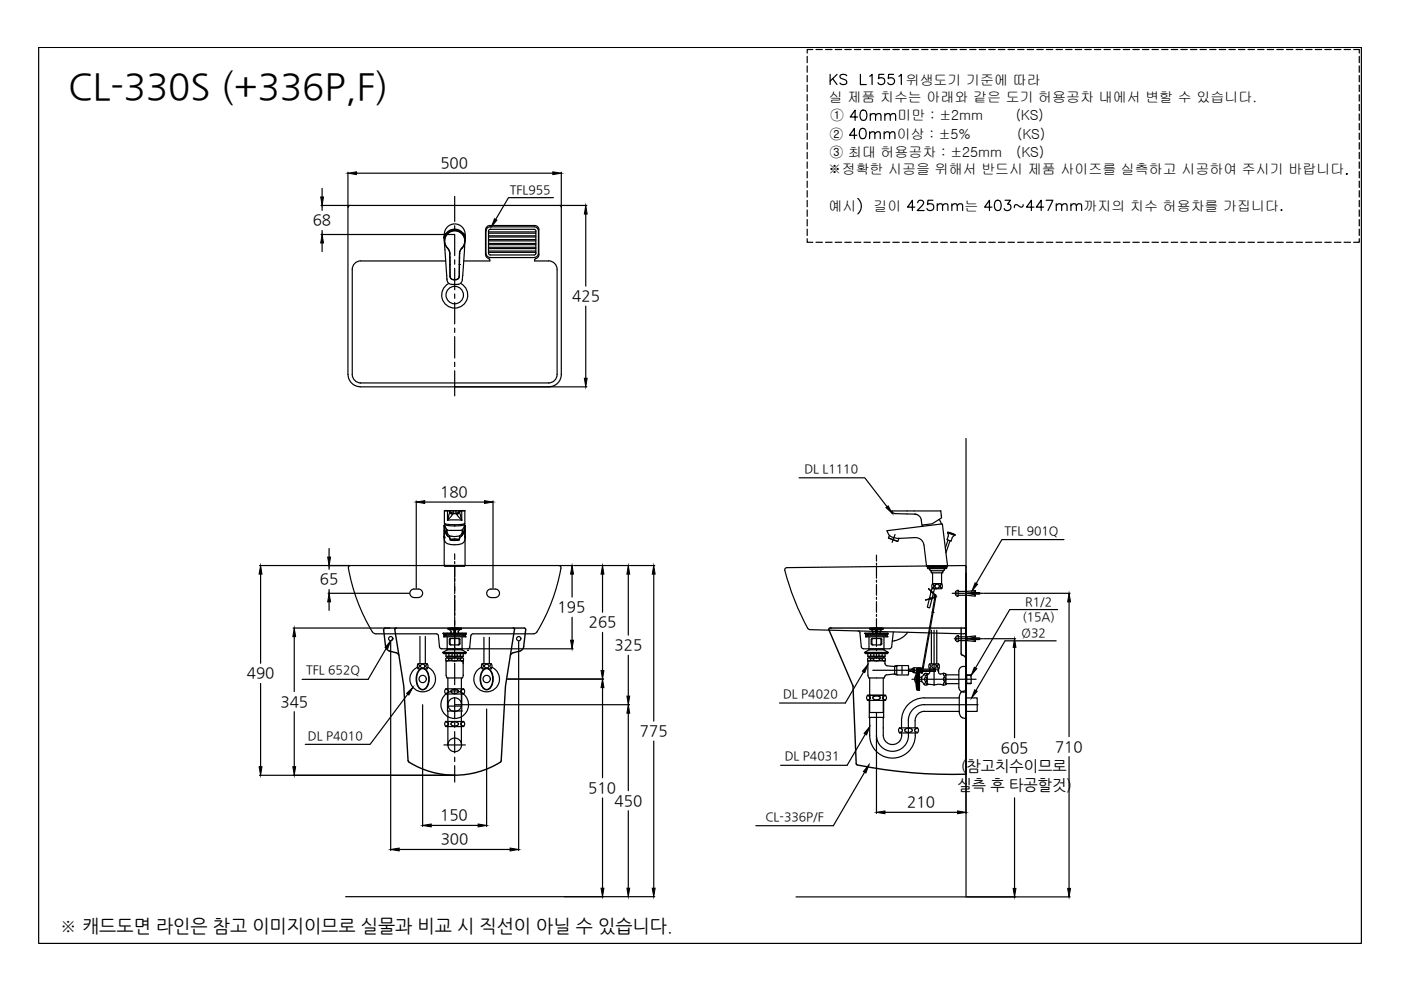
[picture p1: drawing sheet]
<svg xmlns="http://www.w3.org/2000/svg" width="297mm" height="210mm" viewBox="0 0 297 210" stroke-linecap="round" stroke-linejoin="round" font-family="sans-serif">
<!-- layer: 7 -->
<path d="M88.7 124.9h-.9a.9 .9 0 0 0-.9 .9 .9 .9 0 0 0 .9 .9h.9M88.7 124.9a.9 .9 0 0 1 .9 .9 .9 .9 0 0 1-.9 .9M96.4 135.1h.1M103.5 125.1a1.75 1.75 0 0 1 2.3 .3 .92 .92 0 0 1-.8 1.3h-.9a.9 .9 0 0 1-.8-.6 .9 .9 0 0 1 .2-1z" fill="none" stroke="#000" stroke-width=".25"/>
<!-- layer: 0 -->
<g fill="none" stroke="#000" stroke-width=".25">
<path d="M68.3 39.9v1.9M73.8 36.5v7.4M75.6 36.7h41.6M119 36.5v7.4M68.1 43.6h6M68.1 49.7h28.2M68.3 43.6v1M68.3 48.9v.8M68.3 51.5v1.8M74.2 43.5l-.3 .3-.1 .2M76.5 55.3a1.81 1.81 0 0 0-1.8 1.8M103.6 54.8l.3 .5"/>
<path d="M113.6 54.8l-.2 .5M114.2 48.7v5.3M114.3 48.7a.9 .9 0 0 0-.9-.9h-9.5a.9 .9 0 0 0-.9 .9l-.1 5.3a.95 .95 0 0 0 .8 .8M114.3 54a.9 .9 0 0 1-.7 .8M116.3 55.3a1.81 1.81 0 0 1 1.8 1.8M118.6 43.5l.4 .3v.2M118.7 43.6h5.7M124.2 45.4v15.3M124.2 64.9v15.3M116.5 82h7.9M204.8 93v97.2M55 119.9h19.2"/>
<path d="M69.8 116.3v1.8M69.8 119.9v.8M88.3 106.2v18.6M90.1 106.4h12.6M94.8 119.9h.1M104.5 106.2v18.6M118.6 119.9h2.9M121.7 119.9h11.7M133.6 119.9h5.2M169.4 101.3h14l4.7 6.1M188.4 114l2 .8M188.7 113.6l.8 .4 1.2 .1"/>
<path d="M200.9 113l.2 .7-.3 .7 .8 .3 .3-.7M200.9 112.8l1.6 .6M200.9 112.9v.1l1.5 .5 .1-.1M200.9 112.9l1.6 .5M201 114.5l-.6 1.6M201.4 114.7l-.8 2.5M202.5 113.5l-.6 .5M55.3 121.7v18.9M62.2 133.2h20.5M62.4 135v11.6M69.6 125.8h17.1M69.8 125v.8"/>
<path d="M69.8 127.6v1.8M79.7 134.4l-.6-.2a36.9 36.9 0 0 1-5.2-14l.4-.3h44.2a.45 .45 0 0 1 .4 .5 37.9 37.9 0 0 1-5.2 13.8l-.6 .2M82.8 136v44.3M92.5 134.4l.5 .4 .2 2.4 .4 .4M94.3 120.1v-.2h4.2v.2M99.1 137.9h.1M99.3 137.6h22.2M100.3 134.4l-.5 .4-.2 2.4-.2 .3-5.8 .1M110 136v44.3M121.3 121.7v4.9M121.3 130.9v4.8M127.7 121.7v8.1"/>
<path d="M127.7 134.1v8.1M133.2 121.7v13M133.2 138.9v8.7M138.6 121.7v31.2M171.3 133.2l.4 .3M171.6 133.5l32.8 .9M181.9 133.8l.4 .4M182.6 137.1l.5 .4M189 137.1l-.4 .4M196.6 120.1v-.1h4.2v.1M202.7 125.4l.4-.2v1.2h-.3l-.2-.4h.1v-.4h-.1zM202.7 135l.5-.2v1.3l-.6-.4v-.1h.1v-.4h-.1z"/>
<path d="M203.1 125.4l3.7-.2v.3l-1.8 .3 1.8 .3v.3l-3.7-.2M203.2 135l3.6-.2v.3l-1.8 .3 1.8 .3v.3l-3.6-.2M204.8 120.2l-.2-.3-37.8 .5a.46 .46 0 0 0-.4 .5M204.8 133.9l-.1 .3-.3 .2M205 135v.2M205 135.3v.2M205 135.7v.1M206 125.6h1.7v.4h-1.7M206 135.3h1.7v.3h-1.7M208.6 125.8h18.3M208.6 135.4h6.7M215.1 137.2v19.2"/>
<path d="M226.7 127.6v28.6M55.3 144.9v17.7M62.4 150.9v11.7M86.5 147.2l-8 10.6h-13.8M89.6 149.4v25.8M96.5 149.4h36.9M103.2 150.3v24.9M107.5 144h20.5M127.7 145.8v19.1M133.2 151.2v16.4M138.6 157.1v31.2M185.8 151.2v21.3"/>
<path d="M55 164.4h41.3M91.4 175h10M127.7 169.2v19.1M133.2 171.9v16.4M187.6 172.2h15.4M215.1 169.2v19.2M226.7 160.4v28M73.3 190.1h46.2M84.6 180.1h23.5M119.6 190.1h13.8M133.6 190.1h5.2M205 190.2h21.9"/>
<circle cx="82.8" cy="135.4" r=".46"/>
<circle cx="110" cy="135.4" r=".46"/>
</g>
<g fill="#000" stroke="#000" stroke-width=".21">
<path d="M73.8 36.7l1.8-.3v.6zM117.2 36.4l1.8 .3-1.8 .3zM68 41.8h.6l-.3 1.8zM68.3 49.7l.3 1.8h-.6zM124.2 43.6l.3 1.8h-.6zM123.9 80.2h.6l-.3 1.8zM69.5 118.1h.6l-.3 1.8zM88.3 106.4l1.8-.2v.5zM102.7 106.2l1.8 .2-1.8 .3zM187.8 107.6l.5-.3 .9 1.6zM55.3 119.9l.2 1.8h-.6zM62.4 133.2l.3 1.8h-.6z"/>
<path d="M69.8 125.8l.3 1.8h-.6zM121 135.7h.6l-.3 1.9zM121.3 119.9l.3 1.8h-.6zM127.7 119.9l.3 1.8h-.6zM133.2 119.9l.3 1.8h-.6zM138.6 119.9l.3 1.8h-.6zM215.1 135.4l.3 1.8h-.6zM226.7 125.8l.3 1.8h-.6zM86.2 147l1.3-1.3-.8 1.7zM127.4 142.2h.6l-.3 1.8zM127.7 144l.3 1.8h-.6zM133.2 149.4l.3 1.8h-.6z"/>
<path d="M132.9 147.6h.6l-.3 1.8zM54.9 162.6h.6l-.2 1.8zM62.1 162.6h.6l-.3 1.8zM82.8 180.1l1.8-.3v.6zM89.6 175l1.8-.3v.6zM101.4 174.7l1.8 .3-1.8 .3zM108.1 179.8l1.9 .3-1.9 .3zM185.8 172.2l1.8-.3v.6zM203 171.9l1.8 .3-1.8 .3zM127.4 188.3h.6l-.3 1.8zM132.9 188.3h.6l-.3 1.8zM138.3 188.3h.6l-.3 1.8z"/>
<path d="M214.8 188.4h.6l-.3 1.8zM226.4 188.4h.6l-.3 1.8z"/>
</g>
<!-- layer: 5 -->
<g fill="none" stroke="#000" stroke-width=".25">
<path d="M8.2 10.1h280.4v189.9h-280.4zM94.6 49.4l-.2 .3-.2 .6 .3-.7-.1 .2M98.2 49.4l.3 .8 .1 .8-.6 8.1a1.23 1.23 0 0 1-1.6 1.2 1.24 1.24 0 0 1-1.7-1.2l-.5-8.5 .2-.8M98.2 49.4a2.25 2.25 0 0 0-3.8 .4M98.2 49.4l.3 .5 .1 .4-.3-.7 .3 1M98.4 49.8l-.1-.2 .3 .7M98.6 50.3v.2zM98.6 49.7v.8M98.6 49.7a2.21 2.21 0 0 0-2.2-2.2 2.21 2.21 0 0 0-2.2 2.2v.8l.3-.9-.3 1M94.2 113.9h.1M94.2 111.4v1M94.2 114h.1"/>
<path d="M94.2 114a1.38 1.38 0 0 0 1.6 1.5 2.71 2.71 0 0 0 2.7-.8l.1-.7M94.2 111.4v8.5M94.2 111.8v-.4v1.3M94.2 112.7l.1-.1a2.03 2.03 0 0 0 1 1.4M94.2 112.7v-.3v1.4M94.2 112.7v1.2M94.3 111.6l.1 1 .3 .4v-.7M94.3 111.6l.4 .7M94.4 111.2l-.2 .1 .1 .3M94.7 113l.3 .7M94.7 112.3v.1M94.7 112.4v.2"/>
<path d="M94.8 112.3v.1M94.8 112.4h3.2M94.8 112.4a1.14 1.14 0 0 0 .8 1.3 2.31 2.31 0 0 0 2.1-.3l.3-.8M98 112.4l.1 .6 .3-.4v.2l-.2 .5-.7 .7M98 112.4v.2v-.2M98.1 112.3l-.1 .1M98.1 113l-.3 .7M98.4 111.2l.2 .1-.1 .3-.1 1 .1 .1 .1-1.3v1M98.5 111.6l-.4 .7M98.6 112.4v1.5zM98.6 111.4v.4M98.6 111.4v8.5"/>
<path d="M195.6 111.6l-7.5 .9 .6 1.1M199.6 111.1h.2l1.1 8.9h-4.5l-.5-4.4a1.82 1.82 0 0 0-1.9-1.6l-3.3 .2"/>
</g>
<!-- layer: 6 -->
<g fill="none" stroke="#000" stroke-width=".25">
<path d="M89 134.9v5.8M90.2 134.9v5.8M102.6 135.1v5.6M103.7 135.1v5.6M197.5 133.6v7.2M198 133.6v11.8M198.6 133.6v7.2M88.5 141.5a2.72 2.72 0 0 0-1 4.1 2.72 2.72 0 0 0 4.3 0 2.72 2.72 0 0 0-1.1-4.1M88.6 140.8a.4 .4 0 0 1 .3 .4 .4 .4 0 0 1-.3 .4M88.7 141.8h.4M88.9 142.1a1.01 1.01 0 0 1 1.1-.3 1.01 1.01 0 0 1 .7 .9 2.78 2.78 0 0 1-.9 3.5 1.49 1.49 0 0 1-1.4-1.8v-1.3zM88.9 142a1.15 1.15 0 0 1 1.2-.2 1.15 1.15 0 0 1 .7 1 2.98 2.98 0 0 1-.8 3.4 1.47 1.47 0 0 1-1.7-1.6 3.2 3.2 0 0 1 .6-2.6z"/>
<path d="M90.1 141.8h.5M90.6 140.7h-1.9a.9 .9 0 0 0 0 1.1M90.6 140.7a.9 .9 0 0 1 0 1.1M90.6 140.8a.4 .4 0 0 0-.3 .4 .4 .4 0 0 0 .4 .4M102.1 141.5a2.72 2.72 0 0 0-1.1 4.1 2.72 2.72 0 0 0 4.3 0 2.72 2.72 0 0 0-1-4.1M102.2 140.8a.4 .4 0 0 1 .3 .4 .4 .4 0 0 1-.4 .4M102.2 141.8h.5M102.5 142.1a1.01 1.01 0 0 1 1.1-.3 1.01 1.01 0 0 1 .6 .9 2.81 2.81 0 0 1-.8 3.5 1.49 1.49 0 0 1-1.5-1.8l.1-1.3zM102.5 142a1.15 1.15 0 0 1 1.2-.2 1.15 1.15 0 0 1 .7 1 2.98 2.98 0 0 1-.8 3.4 1.47 1.47 0 0 1-1.8-1.6 3.2 3.2 0 0 1 .7-2.6zM103.6 141.8h.5M104.1 140.7h-1.8a.9 .9 0 0 0 0 1.1M104.1 140.7a.9 .9 0 0 1 0 1.1"/>
<path d="M104.2 140.8a.4 .4 0 0 0-.3 .4 .4 .4 0 0 0 .3 .4M193.3 144h13.7M194.2 143.2l-.3 .8 .3 .8M194.3 141.8l-.1 2.3 .1 2.1M194.5 141.8v4.5M194.5 141.8l-.2 .1v4.3h.5M194.5 146.3h.3M194.5 144.5h.3M194.5 144.4h.3M194.5 144.3h.3M194.5 144.2h.3M194.5 145.1h.3"/>
<path d="M194.5 145h.3M194.5 144.9h.3M194.5 144.8h.3M194.5 144.7h.3M194.5 144.6h.3M194.5 145.2h.3M194.5 145.9h.3M194.5 145.8h.3M194.5 145.5h.3M194.5 145.4h.3M194.5 145.3h.3M194.5 145.7h.3"/>
<path d="M194.5 145.6h.3M194.5 146.1h.3M194.5 146h.3M194.5 146.2h.3M194.5 143.4h.3M194.5 143.5h.3M194.5 143.6h.3M194.5 143.7h.3M194.5 143.8h.3M194.5 143.9h.3M194.5 144h.3M194.5 144.1h.3"/>
<path d="M194.5 143.2h.3M194.5 143.3h.3M194.5 141.8h.3M194.5 141.9h.3M194.5 142.4h.3M194.5 142h.3M194.5 142.1h.3M194.5 142.3h.3M194.5 142.2h.3M194.5 142.5h.3M194.5 142.6h.3M194.5 142.9h.3"/>
<path d="M194.5 142.7h.3M194.5 142.8h.3M194.5 143h.3M194.5 143.1h.3M194.8 146.3h.1M194.8 141.7h.2v4.6h-.2M194.8 141.7v4.6M194.8 141.7l-.3 .1M195 144.4h.4M195 143.6h.4M195.8 143.1l-.4 .4v1l.5 .5M195.9 143l-.1 .1"/>
<path d="M195.9 145a.48 .48 0 0 0 .7 .2M196 145.2l.3-.5 .2 .5M196.2 143.6a.43 .43 0 0 1 .3 .4 .43 .43 0 0 1-.3 .4l-.2-.4zM196.5 142.8l-.2 .5-.3-.5M196.6 145.2l2.4-.1 .9 .1M196.6 142.9v2.2M196.6 145h.1M196.6 142.9h.1M196.6 142.9a.48 .48 0 0 0-.7 .1M196.7 145.1h.1M196.7 142.9l-.1 .1M196.8 142.9l-.1 .1"/>
<path d="M197 140.9a.4 .4 0 0 1 .4 .4 .4 .4 0 0 1-.4 .4M197.1 140.8h1.9a.9 .9 0 0 1 0 1M197.1 142.2v.2M197.1 140.8a.9 .9 0 0 0 0 1M197.1 142.5l-.2 .4h-.2M197.2 141.9v.3M198.9 141.9v.3M199 142.5l.3 .4 .6-.1M199 142.2h-.1l.1 .2M199 141.9h-1.9v.6M199 141.9v.7M199.1 140.9a.4 .4 0 0 0-.4 .4 .4 .4 0 0 0 .4 .4"/>
<path d="M199.9 142.8l.7 .1M200 142.8l.2 .6 .3-.6M200.1 143.6a.42 .42 0 0 1 .4 .4 .42 .42 0 0 1-.4 .4l-.1-.4zM200.5 145.2l-.3-.5-.2 .6M200.6 142.9v2.2v-.2h2.7M200.6 143.1h2.7M200.6 145.1l-.7 .1M203.6 141.6l.3-.2 .9-.1v5.4a1.17 1.17 0 0 1-1.5-1v-3.4zM204.8 144.9h1.1h-1M204.8 143.1l1.1 .1-1-.1M205 143.1v1.8M205.9 143.2v1.7"/>
<circle cx="89.6" cy="144" r=".77"/>
<circle cx="89.6" cy="141.2" r=".45"/>
<circle cx="103.2" cy="141.2" r=".45"/>
<circle cx="103.2" cy="144" r=".77"/>
<circle cx="198.1" cy="141.3" r=".45"/>
</g>
<!-- layer: 3 -->
<g fill="none" stroke="#000" stroke-width=".25">
<path d="M171.1 11.9v1.4M171.1 14v1.3M171.1 16v1.4M171.1 18v1.4M172.3 10.5h-1.2v.8M173 10.5h1.4M175 10.5h1.4M177.1 10.5h1.3M179.1 10.5h1.4M181.2 10.5h1.3M183.2 10.5h1.3M185.2 10.5h1.4"/>
<path d="M187.2 10.5h1.4M189.3 10.5h1.4M191.3 10.5h1.4M193.4 10.5h1.3M195.4 10.5h1.4M197.4 10.5h1.4M199.5 10.5h1.3M201.5 10.5h1.4M203.5 10.5h1.4M205.6 10.5h1.3M207.6 10.5h1.4M209.6 10.5h1.4"/>
<path d="M211.7 10.5h1.3M213.7 10.5h1.4M215.8 10.5h1.3M217.8 10.5h1.3M219.8 10.5h1.4M221.9 10.5h1.3M223.9 10.5h1.4M225.9 10.5h1.4M228 10.5h1.3M230 10.5h1.4M232 10.5h1.4M234.1 10.5h1.3"/>
<path d="M236.1 10.5h1.4M238.2 10.5h1.3M240.2 10.5h1.3M242.2 10.5h1.4M244.2 10.5h1.4M246.3 10.5h1.3M248.3 10.5h1.4M250.4 10.5h1.3M252.4 10.5h1.4M254.4 10.5h1.4M256.5 10.5h1.3M258.5 10.5h1.4"/>
<path d="M260.5 10.5h1.4M262.6 10.5h1.3M264.6 10.5h1.4M266.6 10.5h1.4M268.7 10.5h1.3M270.7 10.5h1.4M272.8 10.5h1.3M274.8 10.5h1.3M276.8 10.5h1.4M278.9 10.5h1.3M280.9 10.5h1.3M282.9 10.5h1.4"/>
<path d="M285 10.5h1.3M287 10.5h1.2v.8M288.2 11.9v1.4M288.2 14v1.3M288.2 16v1.4M288.2 18v1.4M171.1 20.1v1.3M171.1 22.1v1.4M171.1 24.2v1.3M171.1 26.2v1.3M171.1 28.2v1.4M171.1 30.2v1.4"/>
<path d="M171.1 32.3v1.4M171.1 34.3v1.4M171.1 36.4v1.3M171.1 38.4v1.4M288.2 20.1v1.3M288.2 22.1v1.4M288.2 24.2v1.3M288.2 26.2v1.3M288.2 28.2v1.4M288.2 30.2v1.4M288.2 32.3v1.4M288.2 34.3v1.4"/>
<path d="M288.2 36.4v1.3M288.2 38.4v1.4M171.1 50.6v.8h1.2M171.1 40.4v1.4M171.1 42.5v1.3M171.1 44.5v1.4M171.1 46.5v1.4M171.1 48.6v1.3M173 51.4h1.4M175 51.4h1.4M177.1 51.4h1.3M179.1 51.4h1.4"/>
<path d="M181.2 51.4h1.3M183.2 51.4h1.3M185.2 51.4h1.4M187.2 51.4h1.4M189.3 51.4h1.4M191.3 51.4h1.4M193.4 51.4h1.3M195.4 51.4h1.4M197.4 51.4h1.4M199.5 51.4h1.3M201.5 51.4h1.4M203.5 51.4h1.4"/>
<path d="M205.6 51.4h1.3M207.6 51.4h1.4M209.6 51.4h1.4M211.7 51.4h1.3M213.7 51.4h1.4M215.8 51.4h1.3M217.8 51.4h1.3M219.8 51.4h1.4M221.9 51.4h1.3M223.9 51.4h1.4M225.9 51.4h1.4M228 51.4h1.3"/>
<path d="M230 51.4h1.4M232 51.4h1.4M234.1 51.4h1.3M236.1 51.4h1.4M238.2 51.4h1.3M240.2 51.4h1.3M242.2 51.4h1.4M244.2 51.4h1.4M246.3 51.4h1.3M248.3 51.4h1.4M250.4 51.4h1.3M252.4 51.4h1.4"/>
<path d="M254.4 51.4h1.4M256.5 51.4h1.3M258.5 51.4h1.4M260.5 51.4h1.4M262.6 51.4h1.3M264.6 51.4h1.4M266.6 51.4h1.4M268.7 51.4h1.3M270.7 51.4h1.4M272.8 51.4h1.3M274.8 51.4h1.3M276.8 51.4h1.4"/>
<path d="M278.9 51.4h1.3M280.9 51.4h1.3M282.9 51.4h1.4M285 51.4h1.3M288.2 50.6v.8h-1.2M288.2 40.4v1.4M288.2 42.5v1.3M288.2 44.5v1.4M288.2 46.5v1.4M288.2 48.6v1.3M93.9 138.3h5M93.9 134.3h4.9"/>
<path d="M93.9 134.3h.1M93.9 134.3l.2 .2M94 134.2l4.8 .1M94 134.2v.1M94.1 138.5l4.6 .1M94.1 138.4v.1M94.1 134.5v.1M94.1 134.9v.1M94.1 134.6h.1M94.1 135h.1M94.1 134.5h.1M94.1 135h4.6"/>
<path d="M94.1 134.5h4.6M94.2 134.8h4.4M94.5 134.6v.2M94.6 139.1h3.6M94.6 138.6v.5M94.6 139.1h.6M94.8 135v2.8l-.9 .5M94.8 137.5l.1 .3M94.8 139.2v.3h3.2v-.3M94.8 137.6h3.2M94.8 137.8h3.2M94.9 133.3h3"/>
<path d="M95 133.2l1.8-.1 1.1 .2-.1 .2h-2.8zM95.1 140h.7M95.1 139.6h.7M95.1 139.6v.4M95.1 139.6l-.3-.1-.3 .1 .2 .5 .4-.1M95.2 138.6v.5M95.3 133.5h.9M95.3 133.5l.3 .4M95.4 135.6v.9M95.4 136.5l.3 .2M95.5 136.7h1.8M95.6 134.2h-.2"/>
<path d="M95.6 133.9v.3M95.7 135.4l-.3 .2M95.8 139.6v.4M95.8 140l.6 .1M95.8 138.6v.5h-.6M95.9 139.1h1M96.2 133.5h.3M96.2 133.5v.7M96.3 133.5v.6M96.4 139.5l-.6 .1M96.4 139.5l.6 .1M96.4 133.5l.1 .6"/>
<path d="M96.5 134.1h-.2v.1M96.5 134.1v.1M96.5 133.5h1l-.1 .1M96.5 133.5v.7M96.9 139.1h.7M96.9 138.6v.5M97 139.6h.6v.4h-.6zM97 140l-.6 .1M97.1 135.4l.3 .2v.9l-.3 .2M97.3 135.4h-2v1.1l.2 .2M97.3 135.4l.2 .2v.9l-.2 .2M97.4 133.6l-.3 .4 .2 .2"/>
<path d="M97.6 138.6v.5M97.6 139.1h.6M97.7 139.6l.3-.1 .3 .1-.2 .5-.4-.1M98 135v2.8M98 137.5l-.1 .3M98 137.8l.9 .5M98.2 138.6v.5M98.4 134.6v.2M98.7 134.8v.1M98.7 135h.1M98.7 134.5h.1M98.7 134.5v.1h-4.5"/>
<path d="M98.7 134.9v.1M98.7 138.4v.1M98.8 134.3l-.2 .2M183.3 138.3h5M183.4 134.3h4.9M183.4 134.3h.1M183.4 134.3l.2 .2M183.4 134.2l4.9 .1M183.4 134.2v.1M183.5 138.5h4.7M183.5 138.4v.1M183.5 134.5h.1"/>
<path d="M183.5 135h.1M183.5 134.5l.1 .1h4.5v-.1M183.5 135h4.6M183.5 134.5h4.6M183.5 134.9v.1M183.6 134.8h4.5M183.6 134.8l-.1 .1M183.9 134.6v.2M183.9 139.6v.4M184 139.6l.3-.1 .3 .1M184 140l.3 .1 .3-.1M184 138.6l.1 .6h3.3"/>
<path d="M184 139.1h.6M184.2 137.5l.1 .3M184.2 139.2l.1 .3h3.1M184.2 137.6h3.2M184.2 137.8h3.2M184.2 135v2.8M184.2 137.8l-.9 .5M184.4 133.3h2.9M184.6 140h.6M184.6 139.6h.6M184.6 139.6v.4M184.6 139.1h.7"/>
<path d="M184.6 138.6v.5M184.7 133.5h1M184.7 133.5l.4 .5-.2 .2M184.9 136.7h1.8M185 136.7l-.3-.2v-.9l.3-.2h1.9l.1 1.1-.3 .2M185.1 135.4l-.2 .2v.9l.2 .2M185.2 139.6v.4M185.2 140l.6 .1M185.3 138.6v.5M185.3 139.1h1.1M185.7 133.5h1.3l-.4 .5 .2 .2M185.7 133.5v.7"/>
<path d="M185.8 134.2l-.1-.1h.2v.1M185.8 133.5l-.1 .6M185.8 139.5l-.6 .1M185.9 139.5l.5 .1M185.9 133.5v.6M186 133.5v.7M186.4 139.1h.6M186.4 138.6v.5M186.4 139.6h.7v.4h-.7zM186.4 140l-.5 .1M186.6 135.4l.2 .2v.9l-.2 .2M187 138.6v.5"/>
<path d="M187.1 139.1h.6M187.1 139.6l.3-.1 .3 .1M187.1 140l.3 .1 .3-.1M187.3 133.3l-1.5-.2-1.4 .2 .1 .2h2.7l.1-.2M187.4 137.8l.9 .5h-5M187.4 137.5v.3M187.4 135v2.8M187.4 139.2v.3M187.6 138.6v.5l-.2 .1M187.7 139.6v.4M187.8 134.6v.2M188.1 134.8v.1"/>
<path d="M188.1 134.5h.1M188.1 135h.1M188.1 134.9v.1M188.2 138.4v.1M188.3 134.3l-.2 .2M94.6 143.1l.2 .6h3.2M94.7 140.1h1.7M94.7 140.1l-.1 3.1M95 143.7v6h2.8v-6M96.4 140.1h1.5M97.8 150.6h.1M98 140.1h.1"/>
<path d="M98.1 140.1l.1 3-.2 .6M184.1 140.1h3.4M184.1 140.1l-.1 .1v2.9l.2 .6h3.3l.2-.5 .3-.1M184.4 143.7v7.4h2.9v-7.4M185 142.1h13.4M187.4 140.1h.1M187.6 140.1l.1 .8 .4 .2M188 141.2h1.8M189.8 141.2h.3l.1 1.9h2.3l.1-.1M189.8 141.2v.1M189.8 142.9v.1M189.8 143h.3"/>
<path d="M189.8 143l-.3-.1-1.5 .2M190.1 141.3h-.4v1.7h.4M190.1 141.2l2.5-.1v1.9M191.2 141.3v1.6M192.6 141.9h1.2M192.7 142.3h1.1M193.4 142.3l.4 .3M193.7 142.3v.1M193.7 142.4h.1M193.7 141.8v.1M193.8 141.8l-.1 .1M193.8 141.8l.1 .2-.1 .4"/>
<path d="M193.8 142.4h.1M193.8 141.6h1.3l.5 .3M193.8 141.6l-.4 .3M195.1 142v.2M195.1 142.2v.2M195.1 141.9h3.3l-.1 .4h-3.2M195.1 141.9v.1M195.1 142.4h.1M195.1 141.8v.1M195.2 141.8l.1 .1M195.2 141.8l-.1 .1M195.3 142.3l-.1 .1"/>
<path d="M195.6 142.3l-.1 .2a2.2 2.2 0 0 1-1.7 .1"/>
</g>
<!-- layer: 4 -->
<g fill="none" stroke="#000" stroke-width=".25">
<path d="M94.1 157.9h4.6M94.5 146.1a.49 .49 0 0 1 .6 .5 .49 .49 0 0 1-.6 .5M94.5 153a.49 .49 0 0 1 .6 .5 .49 .49 0 0 1-.6 .5M94.5 153h3.8M94.5 146l-.2 .6 .2 .5M94.5 152.9l-.2 .6 .2 .5 3.8 .1 .2-.6-.2-.6M94.5 147.2h3.7M94.5 146.1h3.7M94.5 147.1a2.93 2.93 0 0 1 3.8 0M94.5 147.1a2.93 2.93 0 0 0-.2 4.3 2.93 2.93 0 0 0 4.2 0 2.93 2.93 0 0 0-.2-4.3M94.9 147.2v3.5h3M94.9 150.8l.1 7.1a1.45 1.45 0 0 1 2.1-1.3 1.45 1.45 0 0 1 .2 2.5 1.45 1.45 0 0 1-2.3-.9v-.4"/>
<path d="M95.6 146.7l.8 .3 .8-.3M95.6 146.7a.76 .76 0 0 1 1.3-.5l.3 .2v.3M96.1 153.1h.1a.57 .57 0 0 1 .7 0 .57 .57 0 0 1 .2 .6l-.5 .2h-.5M96.1 153.1a.41 .41 0 0 0-.5 .4 .41 .41 0 0 0 .5 .4M96.4 153h.1M97.8 150.9v7M97.9 147.2v3.5M97.9 150.7l-.1 .2M97.9 146.2a.38 .38 0 0 0-.2 .4 .38 .38 0 0 0 .2 .3M97.9 153.2l-.2 .3 .2 .3M97.9 146.9l.4 .2M97.9 153.8l.4 .2"/>
<path d="M98.3 146l.2 .6-.2 .5M98.3 153l-.4 .2M98.3 146.1l-.4 .2M183.9 147.5h.1M184 148.5h3.7M184 147.4h.3h-.3M184 147.4l-.3 .5 .3 .6M184 148.4h-.1M184.1 147.5a.43 .43 0 0 1 .4 .6M184.3 152.1l.1 3.8M184.3 148.5v3.6h3.1v-3.6M184.3 148.3l-.2 .1"/>
<path d="M184.3 147.4h1.5h-1.5M184.4 155.9a4.8 4.8 0 0 0 4.8 4.8 4.8 4.8 0 0 0 4.9-4.8M184.5 148.1l-.2 .2M185.5 147.5h.7M185.5 147.5a.45 .45 0 0 0-.4 .6 .45 .45 0 0 0 .6 .3 .57 .57 0 0 0 .6-.1 .57 .57 0 0 0 .2-.6l-.3-.2M185.8 155.9a3.4 3.4 0 0 0 3.4 3.4 3.4 3.4 0 0 0 3.4-3.4M187.2 148.1l.2 .2M187.3 155.9a1.96 1.96 0 0 0 1.9 2 1.96 1.96 0 0 0 2-2M187.3 147.4h-1.5h1.5M187.4 152.1l-.1 3.8M187.4 148.3l.2 .1M187.6 148.4h.2"/>
<path d="M187.6 147.5a.43 .43 0 0 0-.4 .6M187.7 147.4h-.4h.4M187.7 147.4l.2 .5-.2 .6M187.8 147.5h-.2M190.7 154.4h.1M190.7 154.3h3.8M190.8 154.3l-.3 .5 .3 .6h3.7l.2-.6-.2-.5M190.8 154.4a.43 .43 0 0 1 .5 .6M190.8 155.3h-.1M191.1 155.4l.1 .2M191.2 155.6v.3M191.3 155l-.5 .3"/>
<path d="M192 154.6l.5-.2a.57 .57 0 0 1 .6 .1 .57 .57 0 0 1 .2 .6l-.5 .2a.58 .58 0 0 1-.7-.1 .58 .58 0 0 1-.1-.6zM192.6 152.8v3.1M192.6 154.3h.1M194 155l.4 .3M194 155.4v.5M194.4 155.3h.2M194.6 154.4h-.1a.47 .47 0 0 0-.5 .6M196 148h7.4M196 148a4.8 4.8 0 0 0-4.9 5v1.3M196 150.8h7.4M196 150.8a2 2 0 0 0-2 2v1.5M204.8 148h2.4v2.8h-2.4"/>
<path d="M204.8 146.5a1.29 1.29 0 0 0-1.4 1.3v3.2a1.28 1.28 0 0 0 1.4 1.3M207.4 149.4h-11.4a3.4 3.4 0 0 0-3.4 3.4"/>
<circle cx="96.4" cy="149.4" r="1.45"/>
</g>
<!-- layer: 1 -->
<g fill="none" stroke="#000" stroke-width=".25">
<path d="M73.8 44v35.4a2.61 2.61 0 0 0 2.6 2.6M74.2 43.6h44.4M74.7 57.1v22.3a1.81 1.81 0 0 0 1.8 1.8M76.5 55.3h18M94.9 52.7a2.18 2.18 0 0 1 0-3.2 2.18 2.18 0 0 1 3.1 0 2.18 2.18 0 0 1-.1 3.2M94.9 52.6l.4 .5 .1 .6zM94.9 52.6a2.14 2.14 0 0 1 0-3 2.14 2.14 0 0 1 3 0 2.14 2.14 0 0 1 0 3M95.3 53.7v.9l.1-.9M95.4 55.3h.1M95.4 54.6v1.5M95.4 58.6a.72 .72 0 0 0 .7 .7M95.4 56.1v2.5a.69 .69 0 0 0 .7 .7"/>
<path d="M95.4 56.1v2.5M95.5 58.6h-.1M96.1 59.3h.6M96.1 48.8h.6M96.1 48.7v.1M96.1 59.3h.1M96.1 48.8a2.13 2.13 0 0 0-1.9 2.3M96.7 48.7v.1M96.7 48.8a2.08 2.08 0 0 1 1.9 2M97.4 58.6a.73 .73 0 0 1-.7 .7M97.4 58.6h.1M97.4 56.1v2.5"/>
<path d="M97.4 56.1h.1M97.4 54.6v1.5M97.4 58.6a.72 .72 0 0 1-.7 .7M97.4 55.3h.1M97.4 53.7v.9M97.5 53.7v.9M97.9 52.6l-.4 .5-.1 .6 .5-1M97.9 52.6v.1M98.3 55.3h5.6M98.6 50.8v.3M113.4 55.3h2.9M117.3 41.9h-9.5l-2.7 4.6"/>
<path d="M118.1 57.1v22.3a1.81 1.81 0 0 1-1.8 1.8M119 44v35.4a2.61 2.61 0 0 1-2.6 2.6h-40M95.1 60.1a2.76 2.76 0 0 0-.8 4.2 2.76 2.76 0 0 0 4.2 0 2.76 2.76 0 0 0-.7-4.2M76.4 81.2h40M94.2 108.3v2.7a9 9 0 0 0 4.4 0M94.2 108.3h.1M94.4 111.1v.1a2.73 2.73 0 0 0 2 .3M94.9 108.3v2M94.9 110.3h3M95.3 113.6v.6M95.3 108.3h-.4M95.3 108.3h.1"/>
<path d="M95.3 108.3v.1a.6 .6 0 0 0 .6 .6M95.3 108.3l-.4 2 1.1-1.4M95.4 108.3a.62 .62 0 0 0 .6 .6M95.4 108.3h-1.2M95.4 108.3h.1M95.4 108.2l-.1 .1M95.4 108.3h.7M95.4 114.5l1 .1M95.4 114.2v-.1v.4M95.4 108.2v.1M95.4 108.3l.1 .3 .5 .2M95.4 108.3h-1.1h.6"/>
<path d="M95.5 108.2l-.1 .1M95.5 114.4l.9-.1 .9 .1-.9 .2zM95.6 114.4h.1M96 108.9h.8M96 108.9h.1M96 108.8h.1M96 108.8v.1M96.1 108.3v.5M96.1 108.3h.6M96.1 108.8h.6M96.4 111.3v.2M96.4 117.4v1.2"/>
<path d="M96.4 119.1v.4M96.4 120v2.2M96.7 108.3v.5M96.7 108.3h.8M96.7 108.3h.7M96.7 108.8l.1 .1M96.8 108.9h.1M96.8 108.9l1.1 1.4M97.2 114.4h.1M97.2 114.3l-.8 .2-.8-.2M97.3 108.2l.1 .1M97.4 114.1v.4"/>
<path d="M97.4 108.3h.1M97.4 108.3l-.1 .3-.5 .2M97.4 108.2v.1M97.4 114.1v.1M97.4 114.5l-1 .1M97.4 108.3a.62 .62 0 0 1-.6 .6M97.4 108.3l.1 .2M97.5 108.4a.6 .6 0 0 1-.6 .6M97.5 108.5l.4 1.8M97.5 108.3v.2M97.5 113.6v.6M97.5 108.3h.4"/>
<path d="M97.9 108.2v.1M97.9 108.3h-.4M97.9 108.2l.6 .1h-1.1M97.9 108.3v2M98.4 111.1v.1a2.73 2.73 0 0 1-2 .3M98.5 108.3h.1M98.6 108.3v2.7M98.6 108.3h-.7M185.8 117.7v1.3M185.8 119.4v.4M189.1 108.3v.1M189.8 113.3l-.6 1.7"/>
<path d="M194 109l.5 .1M199.1 110.1h.1M199.1 110.2l.5 .9-4 .5v-.3M199.1 110.2h.1M199.4 108.3h-10.3l.1 .3 .6 .3 4.2 .1M199.4 108.3l.1 .1M199.5 108.4l.1 1.4-2 1.3-2.1 .2a2 2 0 0 0-1.1-2.2l-.5-.1M225.6 114.4h-13.2l-5.4 9.2M79.7 134.4h12.8M81.9 137.4l-3.9 6.6h-13.9M94.3 120.1h4.2M96.4 122.7v.4"/>
<path d="M96.4 123.6v2.3M96.4 126.3v.5M96.4 127.2v2.3M96.4 129.9v.5M96.4 130.8v2.3M96.4 133.5v.5M96.4 134.5v2.2M96.4 137.2v.4M96.4 138.1v1.2M100.3 134.4h12.8M166.4 120.9a54.1 54.1 0 0 0 4.9 12.4M182.3 134.2l.3 3"/>
<path d="M183.1 137.6h5.5M185.8 120.3v2.3M185.8 123v.5M185.8 123.9v2.3M185.8 126.6v.5M185.8 127.6v2.2M185.8 130.3v.4M185.8 131.2v2.2M185.8 133.9v.4M185.8 134.8v2.3M185.8 137.5v.4M185.8 138.4v1.2"/>
<path d="M189.4 134l-.4 3.2M192.5 134l-1.2 1.2-1.1 .5-1 .3M196.6 120.1h4.2M201.9 125.8h2.6M202.3 135.4h2.4M204.8 120.2v13.7M204.9 125.8h.5M205.2 135.4h.4M205.9 125.8h2.6M206.1 135.4h2.4M223.9 135.9h-10.8l-6.2 10.5M224.2 129.2h-10.1l-7.3 12.4"/>
<path d="M183.1 142.5l-3.9 6.6h-13.9M183.5 155.6l-3.9 6.7h-14.1M184.2 162.2l-7.5 12.9h-16.4M168.8 190.2h36.2"/>
<circle cx="96.4" cy="62.6" r="1.85"/>
</g>
<!-- layer: c -->
<g fill="none" stroke="#000" stroke-width=".3">
<path d="M81.3 133.5l.5 3.6M81.8 137.1a1.15 1.15 0 0 0 .8 .9l1.6 .5 .4 .4M83.7 133.5l1.9 11.9 .9 15.9M84 133.2l-.3 .2M108.8 133.2l.3 .3-1.9 11.9-.9 15.9M111.2 133.2h-29.6l-.2 .3M111.2 133.2l.2 .3-.4 3.6a1.15 1.15 0 0 1-.7 .9l-1.5 .4-.6 .5M203.8 133.2v5.4M203.8 138.6l.2 .3M204 138.9a1.07 1.07 0 0 1 .8 .8M204.6 133.2h-28.6l-.2 .1-.1 .2 5.1 11.9 .7 16.5 .2 .3M204.6 133.2l.2 .2"/>
<path d="M204.8 121.6v42.6M86.5 161.3l.1 .2a18.2 18.2 0 0 0 19.5 .1M106.3 161.3l-.2 .3M181.7 162.2a100.7 100.7 0 0 0 23.1 1.9"/>
</g>
<!-- layer: CENTER -->
<g fill="none" stroke="#000" stroke-width=".25">
<path d="M96.4 41.6v5.3M96.4 47.9v.9M96.4 49.7v4.5M96.4 55.1v.9M96.4 56.9v4.5M96.4 62.3v.9M96.4 64.1v4.6M96.4 69.6v.9M96.4 71.4v4.5M96.4 76.8v.9M96.4 78.6v5.3M96.4 120v3.4"/>
<path d="M96.4 124.4v.9M96.4 126.2v4.5M96.4 131.6v.9M96.4 133.4v4.5M96.4 138.8v.9M96.4 140.6v4.6M96.4 146.1v.9M96.4 147.9v4.5M96.4 153.3v.9M96.4 155.1v4.5M96.4 160.5v1M96.4 162.3v3.5"/>
</g>
<!-- layer: 1 -->
<path d="M104.8 46.4l.6 .3-1.2 1.4zM82.8 135.9l-.6 1.7-.6-.3zM206.7 123.6l.6 .3-1.2 1.4zM184 140.9l-.6 1.7-.6-.3zM184.4 154.1l-.7 1.7-.5-.3zM206.6 141.5l.5 .3-1.2 1.4zM206.7 146.3l.5 .3-1.2 1.4zM184.2 162.2l-.6 1.7-.5-.3z" fill="#000" stroke="#000" stroke-width=".21"/>
<!-- layer: DWG -->
<g fill="none" stroke="#000" stroke-width=".25">
<path d="M196.3 127.2h.1M196.3 127.2l2.1-.5-2.8 16M196.8 120.6h3.8M196.9 124.8l1.5 1.4zM197 120.5l.2 .2M197.1 126.8v.1M197.1 120.7v.1M197.2 120.8l.1 .2M197.3 126.9h-.2v.1M197.3 121h2.7M197.3 121l.2 .1M197.4 126.9l.2 .1-.6 1.9-.4-.2 .4-1.7"/>
<path d="M197.4 125.5v.1M197.6 126.9v.1M197.6 126.8v.1M197.6 126.9h-.1M197.6 124.7l-.2 .8h.2M197.7 129.8l.1 .1M197.7 129.8l-2.3 13M197.7 125.6h-.3l-.3 1.2 .3 .1M197.7 125.6h.2M197.7 123.8v.1M197.7 129.8h.1M197.7 123.9l.3 .3-.1 .4"/>
<path d="M197.7 121.5v2.2h1.9M197.7 120.1v.2M197.7 124.7h.1M197.7 123.7a.9 .9 0 0 0 0 1.1M197.8 125.6l.1 .2M197.8 129.9h.1M197.9 124.6l-.2 .1M197.9 125.8l-.3 1M197.9 125.6v.1M198.1 124.8l-.2 .8M198.1 126l.3 .2-.1 .5M198.2 126.7l-.5 3.1"/>
<path d="M198.2 124.1v.2M198.2 124.1l.1 .5M198.3 124.6l.2 .1M198.3 126.3v.4l-2 .5M198.5 124.7h.4M198.5 123.9l.3-.1 .3 .2-.1 .6M198.5 123.9h-.1M198.5 123.9l-.3 .2M199 124.6l-.1 .1M199.5 124.6l.1 .1M199.6 123.7a.9 .9 0 0 1 0 1.1h-1.9M199.6 120.1v.2"/>
<path d="M199.6 121.5v2.2M199.6 124.7h.1M199.7 123.8l-.3 .2 .1 .6M200 121l-.1 .5h-2.5v-.4M200.4 120.5l-.4 .5M200.7 120.3h-4.1l.2 .2M200.7 120.4v-.1v.1M200.7 120.4l-.1 .1"/>
</g>
<!-- layer: BASE -->
<g fill="none" stroke="#000" stroke-width=".25">
<path d="M103.3 48.4l.6-.3h9.4a.9 .9 0 0 1 .9 .9v4.7a.94 .94 0 0 1-1 .9h-9.3a.94 .94 0 0 1-.9-.9v-4.7zM103.6 49.2h10M103.6 49.4h10M103.6 50h10M103.6 50.2h10M103.6 50.8h10M103.6 51.1h10M103.6 51.6h10M103.6 51.9h10M103.6 52.4h10M103.6 52.7h10M103.6 53.2h10"/>
<path d="M103.6 53.5h10M113.6 49v4.7M113.6 49l-.4-.4h-9.3l-.3 .4v4.7l.2 .3 9.4 .1 .4-.4"/>
</g>
<!-- layer: CL -->
<path d="M197.3 126.8l.1 .3" fill="none" stroke="#000" stroke-width=".25"/>
<!-- layer: HD -->
<path d="M197.5 125.4h-.1M197.9 125.8h-.1M197.9 126.4h.3M198.4 126.5h.2" fill="none" stroke="#000" stroke-width=".25"/>
<!-- layer: DEF_LAYER_ASSEM_MEMBER -->
<path d="M188.6 113.5l-.2 .6 1.9 .7 .3-.6" fill="none" stroke="#000" stroke-width=".25"/>
<!-- layer: 2 -->
<g fill="none" stroke="#000" stroke-width=".25">
<path d="M176 15.8v2.1M176.5 16.7l1 1.2M177.5 15.8l-1.5 1.4M179.5 16.1a.82 .82 0 0 0-1.4 .2l.2 .3 .8 .3a.53 .53 0 0 1 .4 .4 .53 .53 0 0 1-.2 .5 .98 .98 0 0 1-1.2-.2M182.4 15.8v2.1h1.3M184.4 16.2l.5-.4v2.1M187.4 15.8h-1l-.1 .9a.77 .77 0 0 1 1.1 0 .77 .77 0 0 1-.1 1.1 .77 .77 0 0 1-1.2-.3M189.4 15.8h-1l-.1 .9a.77 .77 0 0 1 1.2 0 .77 .77 0 0 1-.2 1.1 .77 .77 0 0 1-1.1-.3M190.6 16.2l.5-.4v2.1M181.7 28.7h-1.6l1.1-1.5v2.2M181.8 24.8h-1.5l1-1.5v2.2M182.5 27.3a.7 .7 0 0 1 1 .3 1.75 1.75 0 0 1-.2 1.7 .7 .7 0 0 1-1-.3 1.75 1.75 0 0 1 .2-1.7z"/>
<path d="M182.7 23.5a.7 .7 0 0 1 1 .3 1.75 1.75 0 0 1-.2 1.6 .7 .7 0 0 1-1.1-.3 1.75 1.75 0 0 1 .3-1.6zM184.4 28.4l.5-.5 .5 .1 .1 1.4M184.4 27.9v1.5M184.5 24.5a.74 .74 0 0 1 1.1-.3v1.3M184.5 24.1v1.4M185.5 28.4l.5-.5 .5 .1 .1 1.4M185.6 24.5l.6-.4 .5 .1 .1 1.3M187.5 28.4l.5-.5 .5 .1 .1 1.4M187.5 27.9v1.5M187.6 24.5l.5-.4 .5 .1 .2 1.3M187.6 24.1v1.4M188.6 28.4l.5-.5 .5 .1 .1 1.4"/>
<path d="M188.8 24.5l.5-.4 .5 .1 .1 1.3M285.4 36.9h.3zM181.9 42.1a2.19 2.19 0 0 1 0 3.3M194 43.9h-1.6l1-1.4v2.1M194.6 43l.1-.3 .3-.2 .6 .1a.49 .49 0 0 1 .1 .7l-1.2 1.3h1.4M197.8 42.5h-1l-.2 .9a.76 .76 0 0 1 1.2 0 .76 .76 0 0 1-.1 1.1 .76 .76 0 0 1-1.2-.3M198.7 43.6l.5-.4 .5 .1 .1 1.3M198.7 43.2v1.4M199.8 43.6l.6-.4 .5 .1 .1 1.3M201.8 43.6l.5-.4 .5 .1 .2 1.3M201.8 43.2v1.4M203 43.6l.5-.4 .5 .1 .1 1.3"/>
<path d="M210.3 43.9h-1.5l1-1.4v2.1M211.1 42.6a.68 .68 0 0 1 1.1 .3 1.83 1.83 0 0 1-.2 1.6 .7 .7 0 0 1-1.1-.3 1.75 1.75 0 0 1 .2-1.6zM213.1 42.5h1.1l-.6 .8a.72 .72 0 0 1 .6 1.1 .72 .72 0 0 1-1.3-.2M216.9 43.4a.43 .43 0 0 1-.2 .5 .43 .43 0 0 1-.5-.1l-.8-.4-.2 .1-.1 .5M219.2 43.9h-1.6l1.1-1.4v2.1M221.3 43.9h-1.6l1.1-1.4v2.1M221.8 42.5h1.4l-1 2.1M224 43.6l.5-.4 .5 .1 .1 1.3M224 43.2v1.4M225.1 43.6l.5-.4 .5 .1 .1 1.3M227.1 43.6l.5-.4 .5 .1 .1 1.3M227.1 43.2v1.4"/>
<path d="M228.2 43.6l.5-.4 .5 .1 .1 1.3M271.7 44.4v.2z"/>
</g>
<text font-size="7.8" x="14.5" y="21.1">CL-330S (+336P,F)</text>
<text font-size="3.9" x="12.7" y="197.5">※ 캐드도면 라인은 참고 이미지이므로 실물과 비교 시 직선이 아닐 수 있습니다.</text>
<g font-size="3.2">
<text x="93.4" y="35.6">500</text>
<text x="66.3" y="47.8">68</text>
<text x="121.3" y="63.8">425</text>
<text x="93.3" y="105.3">180</text>
<text x="67.8" y="123.9">65</text>
<text x="118.2" y="129.8">195</text>
<text x="124.8" y="133">265</text>
<text x="130.3" y="137.8">325</text>
<text x="52.3" y="143.8">490</text>
<text x="59.5" y="149.8">345</text>
<text x="135.7" y="156.1">775</text>
<text x="212.2" y="159.6">605</text>
<text x="223.7" y="159.3">710</text>
<text x="203" y="167.6">실측 후 타공할것)</text>
<text x="203.7" y="163.5">(참고치수이므로</text>
<text x="93.3" y="173.9">150</text>
<text x="124.7" y="168.1">510</text>
<text x="130.3" y="170.8">450</text>
<text x="192.4" y="171.2">210</text>
<text x="93.4" y="179">300</text>
</g>
<g font-size="3">
<text x="192" y="17.9">위생도기 기준에 따라</text>
<text x="175.7" y="21.7">실 제품 치수는 아래와 같은 도기 허용공차 내에서 변할 수 있습니다.</text>
<text x="175.9" y="29.4">②</text>
<text x="176" y="25.5">①</text>
<text x="190.1" y="29.4">이상 : ±5%</text>
<text x="190.3" y="25.5">미만 : ±2mm</text>
<text x="215.3" y="25.5">(KS)</text>
<text x="215.6" y="29.4">(KS)</text>
<text x="175.9" y="33.3">③ 최대 허용공차 : ±25mm</text>
<text x="215.4" y="33.3">(KS)</text>
<text x="175.5" y="37">※정확한 시공을 위해서 반드시 제품 사이즈를 실측하고 시공하여 주시기 바랍니다</text>
<text x="175.6" y="44.6">예시</text>
<text x="185.2" y="44.6">길이</text>
<text x="204.5" y="44.6">는</text>
<text x="229.8" y="44.6">까지의 치수 허용차를 가집니다</text>
</g>
<g font-size="2.6">
<text x="108.1" y="41.1">TFL955</text>
<text x="170.5" y="100.3">DL L1110</text>
<text x="213" y="113.4">TFL 901Q</text>
<text x="216.8" y="131.6">(15A)</text>
<text x="217.4" y="128.4">R1/2</text>
<text x="216.6" y="135">Ø32</text>
<text x="64.9" y="142.9">TFL 652Q</text>
<text x="166" y="148">DL P4020</text>
<text x="65.3" y="156.9">DL P4010</text>
<text x="166.4" y="161.2">DL P4031</text>
<text x="162.3" y="174">CL-336P/F</text>
</g>
</svg>
